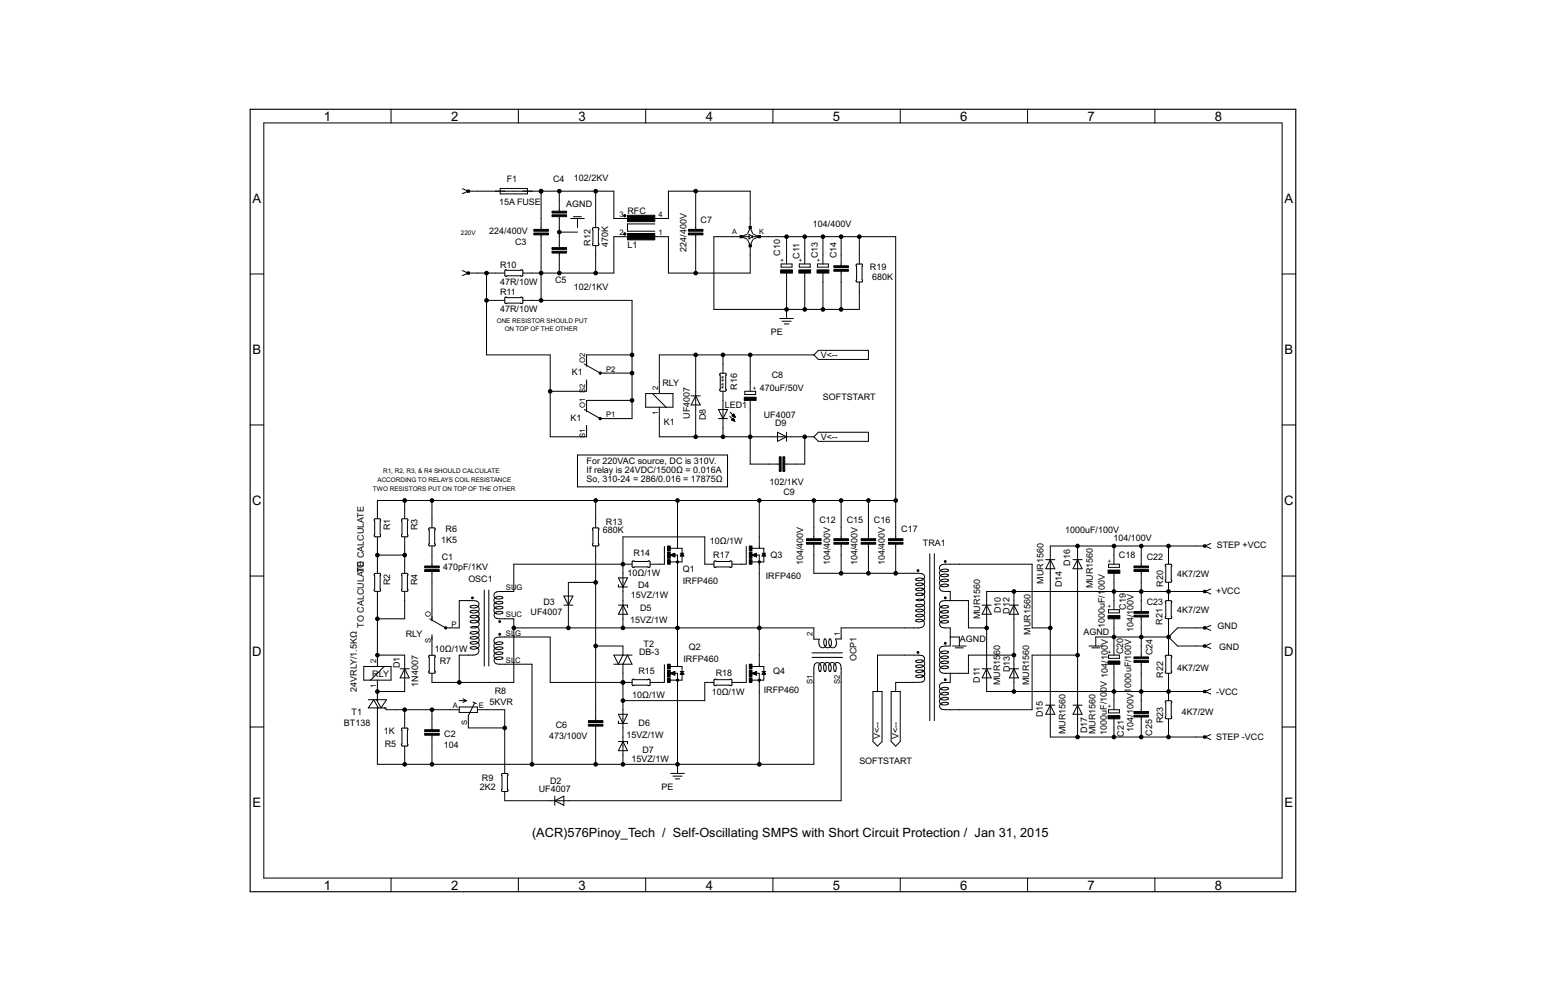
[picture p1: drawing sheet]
<svg xmlns="http://www.w3.org/2000/svg" width="432mm" height="279mm" viewBox="0 0 432 279" stroke-linecap="round" stroke-linejoin="round" font-family="sans-serif">
<g fill="none" stroke="#000" stroke-width=".28">
<path d="M73.7 34.3h284.4v210.8h-284.4zM109.2 30.5v3.8M144.8 30.5v3.8M180.3 30.5v3.8M215.9 30.5v3.8M251.4 30.5v3.8M287 30.5v3.8M322.6 30.5v3.8M129.2 52.7l1.7 .7M130.8 53.4h40.6v7.6h5.1M130.9 53.3l-1.7 .8M139.7 52.6h7.6v1.5h-7.6z"/>
<path d="M151.1 53.4v10.6M156.2 53.4v5.5M166.4 53.4v10.1M194.3 53.4v10.6M69.9 76.5h3.8M129.2 75.5l1.7 .8M130.8 76.2h10.2M130.9 76.2l-1.7 .7M135.9 76.2v22.9h17.8v22.8h10.1v-3.2M141.1 75.4h4.8l.1 .2v1.3l-.2 .2h-4.6l-.2-.2zM151.1 65.6v18.2M156.2 60.5v8.6"/>
<path d="M156.2 70.6v5.6M156.2 64.8h5.1M159.4 61h3.8M160.2 60.5h2.2M161.3 61v2.5M165.5 63.6l1.7 .1 .1 4.6-.2 .2-1.6-.1zM166.4 68.6v7.6M176.5 66.1h-5.1v10.1h-25.4M181.6 61h5.1v-7.6h22.8v10.1M181.6 66.1h5.1v10.1h22.8v-7.6M182.9 62.5h-7.6v2h7.6M194.3 65.6v10.6"/>
<path d="M206.9 66l1.7 .8M208.6 65.4l-1.7 .7M208.8 67l.8 1.7M209.2 66.1h-9.8v20.3h40.6v-7.6M209.2 65.4l1 .7-1 .6zM209.5 63.5l.7 1.7M209.6 63.5l-.8 1.7M210.2 66.1h1.6M210.2 65.7v.7M210.2 67l-.7 1.7M210.4 65.4l1.7 .7M212.1 66.1h38.1v84.3"/>
<path d="M212.1 66l-1.7 .8M218.2 73.7h3v.9h-3zM219.7 66.1v7.6M219.7 76.2v12.7M223.2 73.7h3.1v.9h-3.1zM224.8 66.1v7.6M224.8 76.2v10.2M228.3 73.7h3.1v.9h-3.1zM229.8 66.1v7.6M229.8 76.2v10.2M234.9 66.1v8.1M234.9 75.7v10.7"/>
<path d="M239.2 73.8l1.7 .1v4.6l-.2 .2-1.6-.1zM240 66.1v7.6M358.1 76.5h3.8M135.9 83.8h5.1M141.1 83h4.8l.1 .2v1.4l-.2 .1h-4.6l-.2-.2zM146 83.8h30.5v33h-8.9l-4.4-2.5M176.5 99.1h-12.7v3.1M194.3 99.1v22.8M201.9 99.1v5M209.5 99.1v10.1M217.8 88.9h3.8M218.4 89.7h2.6"/>
<path d="M219.1 90.4h1.2M227.3 99.1l1.3-1.3h13.9v2.5h-13.9zM227.3 99.1h-43.2v10.8M69.9 118.6h3.8M163.2 101.6l4.4 2.5h8.9M163.8 106v3.2h-10.1M176.5 111.8h-12.7v3.1M180.3 109.9h7.7v3.8h-7.7zM182.2 109.9l3.9 3.8M184.1 113.7v8.2h43.2M193 110.5h2.6M194.3 110.5l1.3 2.5h-2.6z"/>
<path d="M200.7 114.3h2.5l-1.3 2.5zM200.7 116.8h2.5M201.1 104.2h1.5l.2 .1v4.6l-.2 .3-1.6-.1zM201.9 109.2v12.7M203.8 116.2l1.4 1.4M204 115.1l1.4 1.4M204.3 117.2l.6-.5 .3 .9zM204.4 117.2h.7M204.4 117.1h.6M204.5 116.1l.5-.5 .4 .9zM204.5 116h.7M204.6 117h.4"/>
<path d="M204.6 115.9h.5M204.6 116.2h.6M204.7 117.4h.4M204.7 116.9h.2M204.7 115.8h.4M204.8 116.8h.1M204.9 115.7h.1M204.9 116.3h.4M204.9 117.5h.3M205.2 116.4h.1M205.2 117.6h.1M208 109.2h3.1v.9h-3.1z"/>
<path d="M209.5 111.8v17.7h8.2M358.1 118.6h3.8M113 139.7v5.1M120.6 139.7v7.6M161.3 127h41.9v8.9h-41.9zM166.4 139.7v7.6M189.2 139.7v13.3M212.1 139.7v13.3M217.1 120.6l2.6 1.3-2.6 1.3zM219.7 120.6v2.6M224.8 121.9v7.6h-5.6M227.3 121.9l1.3-1.3h13.9v2.6h-13.9z"/>
<path d="M227.3 139.7v10.7M234.9 139.7v10.7M242.5 139.7v10.7M250.2 139.7h-144.8v5.1M104.6 144.9l1.4-.1 .3 .2v4.6l-.1 .2h-1.4l-.3-.1zM105.4 154.9h7.6M105.4 149.9v10.1M112.2 144.9l1.5-.1 .2 .2v4.6l-.1 .2h-1.4l-.2-.1zM113 149.9v10.1M119.8 147.4l1.5-.1 .2 .2v4.6l-.1 .3h-1.4l-.2-.2zM120.6 152.4v5.6M120.6 159.5v13.9"/>
<path d="M165.5 147.4l1.5-.1 .2 .2 .1 4.6-.2 .3h-1.4l-.2-.2zM166.4 152.4v48.7M176.5 157.5h-33v7.6h-3.8a1.23 1.23 0 0 0-1.3 .2 1.23 1.23 0 0 0-.3 1.4 1.68 1.68 0 0 0 2.4 .1 1.64 1.64 0 0 0-2.6 .8 1.5 1.5 0 0 0 2.6 .5 1.64 1.64 0 0 0-2.6 .9 1.5 1.5 0 0 0 2.6 .5 1.64 1.64 0 0 0-2.6 .9 1.5 1.5 0 0 0 2.6 .5 1.55 1.55 0 0 0-2.5 .9l.4 .7 .7 .2h4.4v17.8h-22.9v-2.6M176.6 156.7l4.8-.1 .2 1.6-.3 .2-4.6-.1zM185.6 152.5v5h-4M187.2 154.9l1.3-.5v1zM187.2 153h3.3v1.4M187.3 155h1.2M187.3 154.9h1.2M187.6 155.1h.9M187.6 154.7h.9M187.9 155.2h.6"/>
<path d="M187.9 154.6h.6M188.2 155.4h.3M188.3 154.5h.2M188.3 154.9h.9v31.1M190 154.4h1M190 155.1h.9M190.1 155h.8M190.2 154.9h.6M190.3 154.7h.4M190.4 154.6h.2M190.4 154.5h.1M190.5 155.1v1.7h-3.3"/>
<path d="M190.5 154.4l.5 .8h-1zM199.4 157.5h-2.6v-7.6h-22.8v25.4M199.5 156.7l4.8-.1 .1 1.6-.2 .2-4.6-.1zM208.4 152.5v5h-3.9M210 154.9l1.3-.5v1zM210.1 153h3.2v1.4M210.2 155h1.1M210.2 154.9h1.1M210.5 155.1h.8M210.5 154.7h.8M210.8 155.2h.5M210.8 154.6h.5"/>
<path d="M211.1 155.4h.2M211.1 154.5h.2M211.2 154.9h.9v31.1M212.8 154.4h1M212.9 155.1h.9M213 155h.7M213 154.9h.7M213.1 154.7h.5M213.2 154.6h.3M213.3 154.5h.1M213.3 155.1v1.7h-3.3M213.3 154.4l.5 .8h-1z"/>
<path d="M227.3 151.9v8.1h29.3a1.11 1.11 0 0 1 1.3 .3 1.11 1.11 0 0 1 .1 1.3 1.63 1.63 0 0 1-2.2 .1 1.43 1.43 0 0 1 1.5-.4 1.43 1.43 0 0 1 .9 1.3 1.6 1.6 0 0 1-2.4 .5 1.43 1.43 0 0 1 1.5-.4 1.43 1.43 0 0 1 .9 1.3 1.6 1.6 0 0 1-2.4 .5 1.43 1.43 0 0 1 1.5-.4 1.43 1.43 0 0 1 .9 1.3 1.6 1.6 0 0 1-2.4 .5 1.43 1.43 0 0 1 1.5-.4 1.43 1.43 0 0 1 .9 1.3 1.73 1.73 0 0 1-2.3 .7M234.9 151.9v8.1M242.5 151.9v8.1M250.2 151.9v8.1M259.7 154.6v46.5M261 154.6v46.5M292.1 156.2h2.5M293.3 156.2l1.3 2.5h-2.5zM299.7 156.2h2.5M301 152.4v53.3M301 156.2l1.2 2.5h-2.5zM309.6 157.5h3.1v.9h-3.1z"/>
<path d="M311.1 152.4v5.1M318.7 152.4v5.6M318.7 159.5v11.2M325.5 157.6l.2-.1 1.5 .1 .1 4.7-.2 .2-1.6-.1zM326.4 152.4v5.1M336.4 152.3l1.8 .8M336.5 152.4h-43.2v53.3h43.2M338.2 151.7l-1.8 .8M69.9 160.8h3.8M104.6 160.1l1.7 .1v4.6l-.1 .2-1.7-.1zM105.4 165.1v20.9M112.2 160.1l1.7 .1v4.6l-.1 .2-1.6-.1z"/>
<path d="M113 165.1v7.6h-7.6M120 172.7l4.5 2.6h3.8v-7.7h3.9a1.11 1.11 0 0 1 1.3 .3 1.11 1.11 0 0 1 .1 1.4 1.63 1.63 0 0 1-2.3 0 1.43 1.43 0 0 1 1.6-.4 1.43 1.43 0 0 1 .9 1.3 1.6 1.6 0 0 1-2.5 .5 1.43 1.43 0 0 1 1.6-.4 1.43 1.43 0 0 1 .9 1.3 1.6 1.6 0 0 1-2.5 .5 1.43 1.43 0 0 1 1.6-.4 1.43 1.43 0 0 1 .9 1.3 1.6 1.6 0 0 1-2.5 .5 1.43 1.43 0 0 1 1.6-.4 1.43 1.43 0 0 1 .9 1.3 1.73 1.73 0 0 1-2.4 .7M120.6 177.2v5.7M131.4 175a1.52 1.52 0 0 1 2.4 .9l-.1 .5-.6 .4M133.1 176.8a1.34 1.34 0 0 1-1.8-.2 1.42 1.42 0 0 1 1.6-.4 1.42 1.42 0 0 1 .9 1.3 1.59 1.59 0 0 1-2.5 .5 1.42 1.42 0 0 1 1.6-.4 1.42 1.42 0 0 1 .9 1.3 1.59 1.59 0 0 1-2.5 .5 1.42 1.42 0 0 1 1.6-.4 1.42 1.42 0 0 1 .9 1.3 1.59 1.59 0 0 1-2.5 .5 1.32 1.32 0 0 1 1.9-.2 1.32 1.32 0 0 1 .2 1.9l-.9 .3-4.2 .1v7.6M135.3 164.7v21.2M136.5 164.7v21.2M143.5 175.3h83.8v3.1h1.6M157.5 168.9h2.5M157.5 166.4h2.5l-1.3 2.5zM166.4 162.6h-7.7v12.7M172.7 161.3h2.6l-1.3 2.5z"/>
<path d="M172.7 163.2v.6h2.6M172.7 168.9h2.6v.6M174 168.9l1.3 2.5h-2.6zM228.8 178.4a1.54 1.54 0 0 0 1.2 2.4 1.56 1.56 0 0 0 .4-2.5 1.6 1.6 0 0 0 .8 2.5 1.48 1.48 0 0 0 .6-2.5 1.6 1.6 0 0 0 .8 2.5 1.33 1.33 0 0 0 1-2l-.2-.4M255.9 167.4a1.52 1.52 0 0 1 2.4 .9l-.2 .4-.6 .5M257.5 169.2a1.34 1.34 0 0 1-1.7-.2 1.42 1.42 0 0 1 1.5-.4 1.42 1.42 0 0 1 .9 1.3 1.6 1.6 0 0 1-2.4 .5 1.42 1.42 0 0 1 1.5-.4 1.42 1.42 0 0 1 .9 1.3 1.6 1.6 0 0 1-2.4 .5 1.42 1.42 0 0 1 1.5-.4 1.42 1.42 0 0 1 .9 1.3 1.6 1.6 0 0 1-2.4 .5 1.33 1.33 0 0 1 1.8-.2 1.33 1.33 0 0 1 .2 1.9l-1.3 .4h-21.6v3.1h-1.5M265.4 167.6v-2.5h-1.4a1.1 1.1 0 0 1-1.3-.3 1.1 1.1 0 0 1 0-1.3 1.59 1.59 0 0 1 2.2-.1 1.42 1.42 0 0 1-1.6 .4 1.42 1.42 0 0 1-.9-1.3 1.59 1.59 0 0 1 2.5-.5 1.42 1.42 0 0 1-1.6 .4 1.42 1.42 0 0 1-.9-1.3 1.59 1.59 0 0 1 2.5-.5 1.42 1.42 0 0 1-1.6 .4 1.42 1.42 0 0 1-.9-1.3 1.59 1.59 0 0 1 2.5-.5 1.42 1.42 0 0 1-1.6 .4 1.42 1.42 0 0 1-.9-1.3l.5-.6 1.2-.2h24.2v17.8h5M265.4 177.8h2.5v2.5M274.3 168.9h2.5M275.6 175.3h-5.1v-7.7h-6.4a1.23 1.23 0 0 0-1.3 .3 1.23 1.23 0 0 0-.3 1.3 1.68 1.68 0 0 0 2.4 .1 1.64 1.64 0 0 0-2.5 .8 1.5 1.5 0 0 0 2.5 .6 1.64 1.64 0 0 0-2.5 .8 1.5 1.5 0 0 0 2.5 .6 1.64 1.64 0 0 0-2.5 .8 1.5 1.5 0 0 0 2.5 .6 1.55 1.55 0 0 0-2.5 .9l.3 .5 .4 .2 2.3 .2v5h-1.3a1.25 1.25 0 0 0-1.7 1.4 1.58 1.58 0 0 0 2.5 .3 1.62 1.62 0 0 0-2.5 .8 1.5 1.5 0 0 0 2.5 .6 1.62 1.62 0 0 0-2.5 .8 1.5 1.5 0 0 0 2.5 .6 1.62 1.62 0 0 0-2.5 .8 1.5 1.5 0 0 0 2.5 .6 1.53 1.53 0 0 0-2.5 .9l.5 .6 .7 .2h6.9v-5h12.7M275.6 168.9l1.2 2.5h-2.5zM281.9 168.9h2.6"/>
<path d="M283.2 168.9l1.3 2.5h-2.6zM283.2 165.1v27.9M309.6 170.2h3.1v.9h-3.1zM311.1 160v10.2M311.1 172.7v10.2M318.7 172.2v11.2M325.5 167.7l1.7 .1 .1 4.6-.2 .3-1.6-.2zM326.4 162.6v5M326.4 172.7v10.2M326.4 177.8h-20.4v2.5M326.4 177.8l2.5 2.5h7.6M336.4 165l1.8 .8"/>
<path d="M336.4 175.2l1.8 .8M336.5 175.3h-7.6l-2.5 2.5M336.5 165.1h-60.9v27.9h60.9M338.2 164.4l-1.8 .8M338.2 174.6l-1.8 .7M338.2 179.6l-1.8 .8M358.1 160.8h3.8M101.6 186h7.6v3.8h-7.6zM102.9 195.3h5l-1.5 2.3-1.2-2.3M105.4 197.6v15.7h121.9v-26.8a1.1 1.1 0 0 1 .3-1.2 1.1 1.1 0 0 1 1.3-.1 1.59 1.59 0 0 1 .1 2.2 1.42 1.42 0 0 1-.4-1.5 1.42 1.42 0 0 1 1.3-.9 1.59 1.59 0 0 1 .5 2.4 1.42 1.42 0 0 1-.4-1.5 1.42 1.42 0 0 1 1.3-.9 1.59 1.59 0 0 1 .5 2.4 1.42 1.42 0 0 1-.4-1.5 1.42 1.42 0 0 1 1.3-.9 1.59 1.59 0 0 1 .5 2.4 1.42 1.42 0 0 1-.4-1.5 1.42 1.42 0 0 1 1.3-.9l.6 .4 .2 1.3v36.8h-93.9v-2.5M105.4 182.9h7.6v10.1h-7.6M105.4 189.8v5.8"/>
<path d="M105.7 197.6l-1.3-2.3-1.5 2.3h5M107.3 186l-3.8 3.8M107.3 197.6l.6 .5h20.4M111.8 186.7h2.5M113 198.1v5.1M113 186.7l1.3 2.5h-2.5zM119.8 183h1.7v4.7l-.1 .2-1.6-.1zM120.6 198.1v5.6M128.3 197.3h5v1.6h-5zM128.3 195.6h2M129.3 195.1l1 .5M130.3 195.6l-1 .5"/>
<path d="M132.1 195.9l1 .5M132.6 196.2l-1.8 3.5v3.5h10.2M133.3 198.1h7.7v17.8M166.4 180.3h7.6v2.6l-1.3 2.5-1.3-2.5h5.1M171.4 185.4h5.1l-1.2-2.5-1.3 2.5v27.9M172.7 199.4h2.6l-1.3 2.5zM176.5 190.5h-22.8v-12.7h-14a1.22 1.22 0 0 0-1.3 .2 1.22 1.22 0 0 0-.3 1.4 1.68 1.68 0 0 0 2.4 .1 1.62 1.62 0 0 0-2.6 .8 1.5 1.5 0 0 0 2.6 .5 1.62 1.62 0 0 0-2.6 .9 1.5 1.5 0 0 0 2.6 .5 1.62 1.62 0 0 0-2.6 .8 1.5 1.5 0 0 0 2.6 .6 1.53 1.53 0 0 0-2.5 .9l.4 .7 .7 .2h9.5v27.9M176.6 189.7l4.8-.1 .2 1.6-.3 .2-4.6-.1zM185.6 185.5v5h-4M187.2 187.9l1.3-.5v1zM187.2 186h3.3v1.4M187.3 187.9h1.2"/>
<path d="M187.4 188h1.1M187.6 187.8h.9M187.7 188.2h.8M187.9 187.7h.6M188 188.3h.5M188.2 187.6h.3M188.3 187.9h.9v28M188.3 188.4h.2M188.5 187.4h.1M190 187.4h1M190.1 188h.8M190.2 187.9h.6"/>
<path d="M190.2 187.8h.5M190.3 187.7h.3M190.4 187.6h.2M190.5 188.1v1.7h-3.3M190.5 187.4l.5 .8h-1zM199.4 190.5h-2.6v5.1h-22.8M199.5 189.7l4.8-.1 .1 1.6-.2 .2-4.6-.1zM208.4 185.5v5h-3.9M210 187.9l1.3-.5v1zM210.1 186h3.2v1.4M210.1 187.9h1.2M210.3 188h1"/>
<path d="M210.4 187.8h.9M210.6 188.2h.7M210.7 187.7h.6M210.9 188.3h.4M211 187.6h.3M211.2 187.9h.9v25.4M211.2 188.4h.1M211.3 187.4h.1M212.8 187.4h1M212.9 188h.8M213 187.9h.7M213.1 187.8h.5"/>
<path d="M213.2 187.7h.3M213.3 187.6h.1M213.3 188.1v1.7h-3.3M213.3 187.4l.5 .8h-1zM226.8 182.2h8.5M226.8 183.5h8.5M243.8 193h2.6v14l-1.3 1.3-1.3-1.3zM245.1 193v-10.1h11.5a1.11 1.11 0 0 1 1.3 .3 1.11 1.11 0 0 1 .1 1.3 1.61 1.61 0 0 1-2.2 0 1.42 1.42 0 0 1 1.5-.3 1.42 1.42 0 0 1 .9 1.3 1.6 1.6 0 0 1-2.4 .4 1.42 1.42 0 0 1 1.5-.3 1.42 1.42 0 0 1 .9 1.3 1.6 1.6 0 0 1-2.4 .4 1.42 1.42 0 0 1 1.5-.4 1.42 1.42 0 0 1 .9 1.4 1.6 1.6 0 0 1-2.4 .4 1.42 1.42 0 0 1 1.5-.4 1.42 1.42 0 0 1 .9 1.4l-.4 .6-.8 .1-6.8 .1v2.5M248.9 193h2.5v14l-1.2 1.3-1.3-1.3zM266 180.3h3.9M266.8 180.8h2.2M274.3 186.7h2.5"/>
<path d="M275.6 186.7l1.2 2.5h-2.5zM281.9 186.7h2.6M283.2 186.7l1.3 2.5h-2.6zM292.1 196.8h2.5M293.3 196.8l1.3 2.6h-2.5zM299.7 196.8h2.5M301 182.9h-12.7v15.2h-24.3a1.1 1.1 0 0 1-1.3-.3 1.1 1.1 0 0 1 0-1.3 1.61 1.61 0 0 1 2.2-.1 1.43 1.43 0 0 1-1.6 .4 1.43 1.43 0 0 1-.9-1.3 1.6 1.6 0 0 1 2.5-.4 1.43 1.43 0 0 1-1.6 .3 1.43 1.43 0 0 1-.9-1.3 1.6 1.6 0 0 1 2.5-.4 1.43 1.43 0 0 1-1.6 .3 1.43 1.43 0 0 1-.9-1.3 1.6 1.6 0 0 1 2.5-.4 1.43 1.43 0 0 1-1.6 .3 1.43 1.43 0 0 1-.9-1.3l.7-.7 2.3-.1v-2.6M301 196.8l1.2 2.6h-2.5zM304.1 180.3h3.9M304.9 180.8h2.2M309.6 182.9h3.1v.8h-3.1zM309.6 198.1h3.1v.9h-3.1z"/>
<path d="M311.1 185.4v12.7M318.7 184.9v13.7M325.5 183h1.7l.1 4.7-.2 .2-1.6-.1zM325.5 195.7h1.7l.1 4.7-.2 .2-1.6-.1zM326.4 187.9v7.7M336.4 180.3l1.8 .7M336.4 193l1.8 .7M338.2 192.3l-1.8 .8M69.9 202.9h3.8M112.2 203.3l1.6-.1 .1 .2v4.6l-.1 .2-1.6-.1zM113 208.3v5M120.6 205.2v8.1"/>
<path d="M140.2 216l1.4-.1 .2 .2 .1 4.6-.2 .2h-1.4l-.2-.1zM166.4 202.7v10.6M172.7 201.3v.6h2.6M172.7 207h2.6v.6M174 207l1.3 2.5h-2.6zM187.3 215.9h3.8M188 216.6h2.5M188.6 217.4h1.3M311.1 200.6v5.1M318.7 200.1v5.6M326.4 200.6v5.1M336.4 205.7l1.8 .7"/>
<path d="M338.2 205l-1.8 .8M358.1 202.9h3.8M154.9 223.5l2.6-1.3v2.6zM154.9 222.2v2.6M109.2 245.1v3.8M144.8 245.1v3.8M180.3 245.1v3.8M215.9 245.1v3.8M251.4 245.1v3.8M287 245.1v3.8M322.6 245.1v3.8"/>
</g>
<g fill="#000" stroke="#000" stroke-width=".28">
<circle cx="151.1" cy="53.4" r=".51"/>
<circle cx="156.2" cy="53.4" r=".51"/>
<circle cx="166.4" cy="53.4" r=".51"/>
<circle cx="194.3" cy="53.4" r=".51"/>
<circle cx="135.9" cy="76.2" r=".51"/>
<circle cx="151.1" cy="76.2" r=".51"/>
<circle cx="156.2" cy="64.8" r=".51"/>
<circle cx="156.2" cy="76.2" r=".51"/>
<circle cx="166.4" cy="76.2" r=".51"/>
<circle cx="174.5" cy="65.3" r=".33"/>
<circle cx="174.5" cy="60.2" r=".33"/>
<circle cx="194.3" cy="76.2" r=".51"/>
<circle cx="219.7" cy="66.1" r=".51"/>
<circle cx="224.8" cy="66.1" r=".51"/>
<circle cx="229.8" cy="66.1" r=".51"/>
<circle cx="234.9" cy="66.1" r=".51"/>
<circle cx="240" cy="66.1" r=".51"/>
<circle cx="135.9" cy="83.8" r=".51"/>
<circle cx="151.1" cy="83.8" r=".51"/>
<circle cx="176.5" cy="99.1" r=".51"/>
<circle cx="194.3" cy="99.1" r=".51"/>
<circle cx="201.9" cy="99.1" r=".51"/>
<circle cx="209.5" cy="99.1" r=".51"/>
<circle cx="219.7" cy="86.4" r=".51"/>
<circle cx="224.8" cy="86.4" r=".51"/>
<circle cx="229.8" cy="86.4" r=".51"/>
<circle cx="234.9" cy="86.4" r=".51"/>
<circle cx="153.7" cy="109.2" r=".51"/>
<circle cx="167.6" cy="116.9" r=".33"/>
<circle cx="167.6" cy="104.2" r=".33"/>
<circle cx="176.5" cy="111.8" r=".51"/>
<circle cx="176.5" cy="104.1" r=".51"/>
<circle cx="113" cy="139.7" r=".51"/>
<circle cx="120.6" cy="139.7" r=".51"/>
<circle cx="166.4" cy="139.7" r=".51"/>
<circle cx="189.2" cy="139.7" r=".51"/>
<circle cx="194.3" cy="121.9" r=".51"/>
<circle cx="201.9" cy="121.9" r=".51"/>
<circle cx="209.5" cy="121.9" r=".51"/>
<circle cx="212.1" cy="139.7" r=".51"/>
<circle cx="224.8" cy="121.9" r=".51"/>
<circle cx="227.3" cy="139.7" r=".51"/>
<circle cx="234.9" cy="139.7" r=".51"/>
<circle cx="242.5" cy="139.7" r=".51"/>
<circle cx="250.2" cy="139.7" r=".51"/>
<circle cx="105.4" cy="154.9" r=".51"/>
<circle cx="113" cy="154.9" r=".51"/>
<circle cx="174" cy="157.5" r=".51"/>
<circle cx="189.2" cy="156.8" r=".33"/>
<circle cx="212.1" cy="156.8" r=".33"/>
<circle cx="256.4" cy="159.3" r=".25"/>
<circle cx="264" cy="156.7" r=".25"/>
<circle cx="301" cy="152.4" r=".51"/>
<circle cx="311.1" cy="152.4" r=".51"/>
<circle cx="318.7" cy="152.4" r=".51"/>
<circle cx="326.4" cy="152.4" r=".51"/>
<circle cx="105.4" cy="172.7" r=".51"/>
<circle cx="124.5" cy="175.2" r=".33"/>
<circle cx="132" cy="166.9" r=".25"/>
<circle cx="139.6" cy="173.5" r=".25"/>
<circle cx="139.6" cy="177" r=".25"/>
<circle cx="143.5" cy="175.3" r=".51"/>
<circle cx="158.7" cy="175.3" r=".51"/>
<circle cx="166.4" cy="162.6" r=".51"/>
<circle cx="174" cy="175.3" r=".51"/>
<circle cx="189.2" cy="175.3" r=".51"/>
<circle cx="212.1" cy="175.3" r=".51"/>
<circle cx="234.9" cy="160" r=".51"/>
<circle cx="242.5" cy="160" r=".51"/>
<circle cx="250.2" cy="160" r=".51"/>
<circle cx="264" cy="166.9" r=".25"/>
<circle cx="264" cy="179.6" r=".25"/>
<circle cx="275.6" cy="175.3" r=".51"/>
<circle cx="283.2" cy="165.1" r=".51"/>
<circle cx="293.3" cy="175.3" r=".51"/>
<circle cx="311.1" cy="165.1" r=".51"/>
<circle cx="311.1" cy="177.8" r=".51"/>
<circle cx="318.7" cy="165.1" r=".51"/>
<circle cx="318.7" cy="177.8" r=".51"/>
<circle cx="326.4" cy="177.8" r=".51"/>
<circle cx="326.4" cy="165.1" r=".51"/>
<circle cx="105.4" cy="193" r=".51"/>
<circle cx="105.4" cy="182.9" r=".51"/>
<circle cx="113" cy="198.1" r=".51"/>
<circle cx="120.6" cy="198.1" r=".51"/>
<circle cx="128.3" cy="190.5" r=".51"/>
<circle cx="166.4" cy="180.3" r=".51"/>
<circle cx="174" cy="195.6" r=".51"/>
<circle cx="174" cy="190.5" r=".51"/>
<circle cx="189.2" cy="189.9" r=".33"/>
<circle cx="212.1" cy="189.8" r=".32"/>
<circle cx="256.4" cy="182.1" r=".25"/>
<circle cx="264" cy="189.7" r=".25"/>
<circle cx="283.2" cy="182.9" r=".51"/>
<circle cx="283.2" cy="193" r=".51"/>
<circle cx="301" cy="182.9" r=".51"/>
<circle cx="311.1" cy="193" r=".51"/>
<circle cx="318.7" cy="193" r=".51"/>
<circle cx="326.4" cy="193" r=".51"/>
<circle cx="113" cy="213.3" r=".51"/>
<circle cx="120.6" cy="213.3" r=".51"/>
<circle cx="141" cy="203.2" r=".51"/>
<circle cx="148.6" cy="213.3" r=".51"/>
<circle cx="166.4" cy="213.3" r=".51"/>
<circle cx="174" cy="213.3" r=".51"/>
<circle cx="189.2" cy="213.3" r=".51"/>
<circle cx="212.1" cy="213.3" r=".51"/>
<circle cx="301" cy="205.7" r=".51"/>
<circle cx="311.1" cy="205.7" r=".51"/>
<circle cx="318.7" cy="205.7" r=".51"/>
<circle cx="326.4" cy="205.7" r=".51"/>
</g>
<g fill="#000" stroke="#000" stroke-width=".28">
<path d="M130.5 53h.6v.7h-.6zM154.2 60h4v.5h-4zM154.2 58.9h4v.6h-4zM130.5 75.9h.6v.6h-.6zM149.1 64h4.1v.5h-4.1zM149.1 65h4.1v.6h-4.1zM154.2 69.1h4v.5h-4zM154.2 70.1h4v.5h-4zM175.3 65.2h7.6v1.8h-7.6zM175.3 60.1h7.6v1.8h-7.6zM192.3 65h4v.6h-4zM192.3 64h4v.5h-4z"/>
<path d="M206.7 65.7h.6v.7h-.6zM209.2 68.3h.6v.6h-.6zM209.2 63.2h.6v.6h-.6zM211.8 65.7h.6v.7h-.6zM218 75.3h3.3v.9h-3.3zM223.1 75.3h3.3v.9h-3.3zM228.2 75.3h3.3v.9h-3.3zM232.9 75.2h4.1v.5h-4.1zM232.9 74.2h4.1v.5h-4.1zM207.9 110.9h3.3v.9h-3.3zM217.7 127.5h.5v4.1h-.5zM218.7 127.5h.5v4.1h-.5z"/>
<path d="M118.6 158h4.1v.5h-4.1zM118.6 159h4.1v.5h-4.1zM186.4 156.2h.8v1.3h-.8zM186.4 152.4h.8v1.3h-.8zM186.4 154.1h.8v1.7h-.8zM209.3 156.2h.7v1.3h-.7zM209.3 152.4h.7v1.3h-.7zM209.3 154.1h.7v1.7h-.7zM225.3 151.4h4v.5h-4zM225.3 150.4h4v.5h-4zM232.9 151.4h4.1v.5h-4.1zM232.9 150.4h4.1v.5h-4.1z"/>
<path d="M240.5 151.4h4.1v.5h-4.1zM240.5 150.4h4.1v.5h-4.1zM248.1 151.4h4.1v.5h-4.1zM248.1 150.4h4.1v.5h-4.1zM309.5 159.1h3.3v.9h-3.3zM316.7 159h4.1v.5h-4.1zM316.7 158h4.1v.5h-4.1zM336.2 152.1h.6v.6h-.6zM309.5 171.8h3.3v.9h-3.3zM316.7 171.7h4.1v.5h-4.1zM316.7 170.7h4.1v.5h-4.1zM336.2 164.8h.6v.6h-.6z"/>
<path d="M336.2 174.9h.6v.7h-.6zM186.4 189.2h.8v1.3h-.8zM186.4 185.4h.8v1.3h-.8zM186.4 187h.8v1.8h-.8zM209.3 189.2h.7v1.3h-.7zM209.3 185.4h.7v1.3h-.7zM209.3 187h.7v1.8h-.7zM309.5 184.5h3.3v.9h-3.3zM309.5 199.7h3.3v.9h-3.3zM316.7 184.4h4.1v.5h-4.1zM316.7 183.4h4.1v.5h-4.1zM316.7 199.6h4.1v.5h-4.1z"/>
<path d="M316.7 198.6h4.1v.5h-4.1zM336.2 180h.6v.6h-.6zM336.2 192.7h.6v.6h-.6zM118.6 204.7h4.1v.5h-4.1zM118.6 203.7h4.1v.5h-4.1zM164.3 202.2h4.1v.5h-4.1zM164.3 201.1h4.1v.6h-4.1zM336.2 205.4h.6v.6h-.6z"/>
</g>
<path d="M69.9 30.5h292v218.4h-292z" fill="none" stroke="#000" stroke-width=".32"/>
<g font-size="4.1">
<text x="90.4" y="33.7">1</text>
<text x="126" y="33.7">2</text>
<text x="161.5" y="33.7">3</text>
<text x="197.1" y="33.7">4</text>
<text x="232.6" y="33.7">5</text>
<text x="268.2" y="33.7">6</text>
<text x="303.8" y="33.7">7</text>
<text x="339.3" y="33.7">8</text>
<text x="70.5" y="56.7">A</text>
<text x="358.8" y="56.7">A</text>
<text x="70.5" y="98.8">B</text>
<text x="358.8" y="98.8">B</text>
<text x="70.4" y="141">C</text>
<text x="358.7" y="141">C</text>
<text x="70.4" y="183.1">D</text>
<text x="358.7" y="183.1">D</text>
<text x="70.5" y="225.3">E</text>
<text x="358.8" y="225.3">E</text>
<text x="90.4" y="248.3">1</text>
<text x="126" y="248.3">2</text>
<text x="161.5" y="248.3">3</text>
<text x="197.1" y="248.3">4</text>
<text x="232.6" y="248.3">5</text>
<text x="268.2" y="248.3">6</text>
<text x="303.8" y="248.3">7</text>
<text x="339.3" y="248.3">8</text>
</g>
<text font-size="4" x="148.6" y="233.7">(ACR)576Pinoy_Tech / Self-Oscillating SMPS with Short Circuit Protection / Jan 31, 2015</text>
<g font-size="2.8">
<text x="141.6" y="50.8">F1</text>
<text x="154.5" y="50.9">C4</text>
<text x="160.3" y="50.4">102/2KV</text>
<text x="139.4" y="57.3">15A FUSE</text>
<text x="158.2" y="57.7">AGND</text>
<text x="175.3" y="59.7">RFC</text>
<text x="136.6" y="65.3">224/400V</text>
<text x="195.7" y="62.3">C7</text>
<text x="227.1" y="63.2">104/400V</text>
<text x="143.8" y="68.5">C3</text>
<text x="164.9" y="68.6" transform="rotate(-90 164.9 68.6)">R12</text>
<text x="169.8" y="69" transform="rotate(-90 169.8 69)">470K</text>
<text x="175.3" y="69.4">L1</text>
<text x="191.7" y="70.3" transform="rotate(-90 191.7 70.3)">224/400V</text>
<text x="217.9" y="71.4" transform="rotate(-90 217.9 71.4)">C10</text>
<text x="139.7" y="74.7">R10</text>
<text x="223.3" y="72.3" transform="rotate(-90 223.3 72.3)">C11</text>
<text x="228.4" y="72.1" transform="rotate(-90 228.4 72.1)">C13</text>
<text x="233.6" y="72.1" transform="rotate(-90 233.6 72.1)">C14</text>
<text x="243" y="75.3">R19</text>
<text x="139.7" y="79.5">47R/10W</text>
<text x="139.7" y="82.3">R11</text>
<text x="155" y="79">C5</text>
<text x="160.3" y="80.9">102/1KV</text>
<text x="243.6" y="78.1">680K</text>
<text x="139.7" y="87.1">47R/10W</text>
<text x="215.3" y="93.6">PE</text>
<text x="229.2" y="99.8">V&lt;--</text>
<text x="159.7" y="104.8">K1</text>
<text x="185" y="107.8">RLY</text>
<text x="215.5" y="105.4">C8</text>
<text x="202.4" y="114">LED1</text>
<text x="203.3" y="108.6" transform="rotate(-90 203.3 108.6)">****</text>
<text x="205.9" y="108.8" transform="rotate(-90 205.9 108.8)">R16</text>
<text x="212.2" y="109">470uF/50V</text>
<text x="229.9" y="111.8">SOFTSTART</text>
<text x="159.3" y="117.6">K1</text>
<text x="185.4" y="118.6">K1</text>
<text x="192.6" y="116.9" transform="rotate(-90 192.6 116.9)">UF4007</text>
<text x="197.1" y="117.3" transform="rotate(-90 197.1 117.3)">D8</text>
<text x="213.3" y="116.7">UF4007</text>
<text x="216.5" y="118.9">D9</text>
<text x="229.2" y="122.7">V&lt;--</text>
<text x="163.8" y="129.5">For 220VAC source, DC is 310V.</text>
<text x="163.8" y="132.1">If relay is 24VDC/1500Ω = 0.016A</text>
<text x="163.8" y="134.6">So, 310-24 = 286/0.016 = 17875Ω</text>
<text x="214.9" y="135.5">102/1KV</text>
<text x="218.8" y="138">C9</text>
<text x="109" y="148.1" transform="rotate(-90 109 148.1)">R1</text>
<text x="116.6" y="148.1" transform="rotate(-90 116.6 148.1)">R3</text>
<text x="124.5" y="148.4">R6</text>
<text x="168.4" y="148.8">680K</text>
<text x="169.3" y="146.5">R13</text>
<text x="228.9" y="146">C12</text>
<text x="236.5" y="146">C15</text>
<text x="244.1" y="146">C16</text>
<text x="251.7" y="148.6">C17</text>
<text x="297.5" y="148.8">1000uF/100V</text>
<text x="123.3" y="151.6">1K5</text>
<text x="177" y="155.1">R14</text>
<text x="198.3" y="151.9">10Ω/1W</text>
<text x="199.2" y="155.8">R17</text>
<text x="215.2" y="155.6">Q3</text>
<text x="257.8" y="152.4">TRA1</text>
<text x="311" y="151.1">104/100V</text>
<text x="312.5" y="155.8">C18</text>
<text x="339.8" y="153">STEP +VCC</text>
<text x="101.6" y="158.1" transform="rotate(-90 101.6 158.1)">E CALCULATE</text>
<text x="123.4" y="156.3">C1</text>
<text x="123.8" y="159.1">470pF/1KV</text>
<text x="175.3" y="160.8">10Ω/1W</text>
<text x="190.7" y="159.6">Q1</text>
<text x="213.9" y="161.7">IRFP460</text>
<text x="224.3" y="157.8" transform="rotate(-90 224.3 157.8)">104/400V</text>
<text x="231.9" y="157.8" transform="rotate(-90 231.9 157.8)">104/400V</text>
<text x="239.5" y="157.8" transform="rotate(-90 239.5 157.8)">104/400V</text>
<text x="247.1" y="157.8" transform="rotate(-90 247.1 157.8)">104/400V</text>
<text x="298.9" y="157.9" transform="rotate(-90 298.9 157.9)">D16</text>
<text x="320.3" y="156.2">C22</text>
<text x="328.8" y="161">4K7/2W</text>
<text x="109" y="163.3" transform="rotate(-90 109 163.3)">R2</text>
<text x="116.6" y="163.3" transform="rotate(-90 116.6 163.3)">R4</text>
<text x="130.8" y="162.6">OSC1</text>
<text x="176.2" y="166.8">15VZ/1W</text>
<text x="178.2" y="164.1">D4</text>
<text x="190.7" y="163">IRFP460</text>
<text x="291.5" y="162.9" transform="rotate(-90 291.5 162.9)">MUR1560</text>
<text x="296.5" y="163.8" transform="rotate(-90 296.5 163.8)">D14</text>
<text x="305.2" y="164.2" transform="rotate(-90 305.2 164.2)">MUR1560</text>
<text x="308.6" y="164.8" transform="rotate(-90 308.6 164.8)">00V</text>
<text x="324.9" y="163.8" transform="rotate(-90 324.9 163.8)">R20</text>
<text x="339.7" y="165.8">+VCC</text>
<text x="148.2" y="171.7">UF4007</text>
<text x="151.8" y="168.9">D3</text>
<text x="176" y="173.8">15VZ/1W</text>
<text x="178.8" y="170.6">D5</text>
<text x="273.8" y="172.8" transform="rotate(-90 273.8 172.8)">MUR1560</text>
<text x="279.6" y="171.2" transform="rotate(-90 279.6 171.2)">D10</text>
<text x="281.9" y="171.4" transform="rotate(-90 281.9 171.4)">D12</text>
<text x="314.4" y="170.2" transform="rotate(-90 314.4 170.2)">C19</text>
<text x="320.3" y="168.9">C23</text>
<text x="328.8" y="171.2">4K7/2W</text>
<text x="101.6" y="175.2" transform="rotate(-90 101.6 175.2)">TO CALCULATO</text>
<text x="113.3" y="177.7">RLY</text>
<text x="268.1" y="179.3">AGND</text>
<text x="287.8" y="177.1" transform="rotate(-90 287.8 177.1)">MUR1560</text>
<text x="302.6" y="177.2">AGND</text>
<text x="308.6" y="175.4" transform="rotate(-90 308.6 175.4)">1000uF/1</text>
<text x="316.6" y="176.5" transform="rotate(-90 316.6 176.5)">104/100V</text>
<text x="324.7" y="174.4" transform="rotate(-90 324.7 174.4)">R21</text>
<text x="340.1" y="175.7">GND</text>
<text x="121.5" y="182">10Ω/1W</text>
<text x="122.8" y="185.3">R7</text>
<text x="178.5" y="182.9">DB-3</text>
<text x="179.8" y="180.5">T2</text>
<text x="190.9" y="184.8">IRFP460</text>
<text x="192.4" y="181.5">Q2</text>
<text x="239.3" y="184.6" transform="rotate(-90 239.3 184.6)">OCP1</text>
<text x="279.4" y="182.8" transform="rotate(-90 279.4 182.8)">60</text>
<text x="313.7" y="182.6" transform="rotate(-90 313.7 182.6)">C20</text>
<text x="321.9" y="182.9" transform="rotate(-90 321.9 182.9)">C24</text>
<text x="340.5" y="181.4">GND</text>
<text x="104" y="189.1">RLY</text>
<text x="111.7" y="186.5" transform="rotate(-90 111.7 186.5)">D1</text>
<text x="116.8" y="191.7" transform="rotate(-90 116.8 191.7)">1N4007</text>
<text x="178.3" y="188.2">R15</text>
<text x="199.9" y="188.7">R18</text>
<text x="216" y="188.2">Q4</text>
<text x="273.7" y="190.6" transform="rotate(-90 273.7 190.6)">D11</text>
<text x="279.4" y="191.3" transform="rotate(-90 279.4 191.3)">MUR15</text>
<text x="282" y="187.6" transform="rotate(-90 282 187.6)">D13</text>
<text x="287.4" y="191.3" transform="rotate(-90 287.4 191.3)">MUR1560</text>
<text x="324.9" y="189.2" transform="rotate(-90 324.9 189.2)">R22</text>
<text x="328.8" y="187.2">4K7/2W</text>
<text x="99.7" y="193.1" transform="rotate(-90 99.7 193.1)">24VRLY/1.5KΩ</text>
<text x="136.7" y="196.7">5KVR</text>
<text x="138.2" y="193.8">R8</text>
<text x="176.6" y="194.7">10Ω/1W</text>
<text x="198.8" y="194">10Ω/1W</text>
<text x="213.3" y="193.5">IRFP460</text>
<text x="339.7" y="193.9">-VCC</text>
<text x="96" y="202.7">BT138</text>
<text x="98.2" y="199.6">T1</text>
<text x="155.2" y="203.2">C6</text>
<text x="178.4" y="202.7">D6</text>
<text x="291.3" y="200.3" transform="rotate(-90 291.3 200.3)">D15</text>
<text x="324.9" y="201.9" transform="rotate(-90 324.9 201.9)">R23</text>
<text x="330.1" y="199.5">4K7/2W</text>
<text x="107.2" y="205">1K</text>
<text x="107.5" y="208.6">R5</text>
<text x="124" y="208.8">104</text>
<text x="124.1" y="205.6">C2</text>
<text x="153.4" y="206.3">473/100V</text>
<text x="174.9" y="205.9">15VZ/1W</text>
<text x="245.9" y="206.4" transform="rotate(-90 245.9 206.4)">V&lt;--</text>
<text x="250.9" y="206.4" transform="rotate(-90 250.9 206.4)">V&lt;--</text>
<text x="297.6" y="204.9" transform="rotate(-90 297.6 204.9)">MUR1560</text>
<text x="303.6" y="204.6" transform="rotate(-90 303.6 204.6)">D17</text>
<text x="306" y="204.9" transform="rotate(-90 306 204.9)">MUR1560</text>
<text x="309.2" y="205.1" transform="rotate(-90 309.2 205.1)">1000uF/100V 104/100V</text>
<text x="313.9" y="205.6" transform="rotate(-90 313.9 205.6)">C21</text>
<text x="316.6" y="204.3" transform="rotate(-90 316.6 204.3)">104/100V1000uF/100V</text>
<text x="321.8" y="205.4" transform="rotate(-90 321.8 205.4)">C25</text>
<text x="339.7" y="206.6">STEP -VCC</text>
<text x="176.4" y="212.6">15VZ/1W</text>
<text x="179.5" y="210.2">D7</text>
<text x="240" y="213.3">SOFTSTART</text>
<text x="134" y="220.5">2K2</text>
<text x="134.6" y="217.9">R9</text>
<text x="150.5" y="221.2">UF4007</text>
<text x="153.7" y="218.7">D2</text>
<text x="184.8" y="220.6">PE</text>
</g>
<g font-size="2.4">
<text x="173" y="65.7">2</text>
<text x="173" y="60.6">3</text>
<text x="183.9" y="65.7">1</text>
<text x="183.9" y="60.6">4</text>
<text x="163.5" y="101.3" transform="rotate(-90 163.5 101.3)">O2</text>
<text x="169.3" y="103.8">P2</text>
<text x="163.5" y="113.9" transform="rotate(-90 163.5 113.9)">O1 S2</text>
<text x="183.8" y="108.9" transform="rotate(-90 183.8 108.9)">2</text>
<text x="169.3" y="116.5">P1</text>
<text x="183.8" y="115.8" transform="rotate(-90 183.8 115.8)">1</text>
<text x="163.5" y="122.3" transform="rotate(-90 163.5 122.3)">S1</text>
<text x="141.3" y="164.7">SUG</text>
<text x="120.3" y="172.4" transform="rotate(-90 120.3 172.4)">O</text>
<text x="141.3" y="172.4">SUC</text>
<text x="120.3" y="179.6" transform="rotate(-90 120.3 179.6)">S</text>
<text x="126.1" y="174.9">P</text>
<text x="141.3" y="177.4">SL</text>
<text x="143.9" y="177.4">G</text>
<text x="227" y="177.4" transform="rotate(-90 227 177.4)">2</text>
<text x="234.6" y="177.4" transform="rotate(-90 234.6 177.4)">1</text>
<text x="105.1" y="185.1" transform="rotate(-90 105.1 185.1)">2</text>
<text x="141.3" y="185.1">SL</text>
<text x="143.9" y="185.1">C</text>
<text x="227" y="190.9" transform="rotate(-90 227 190.9)">S1</text>
<text x="234.6" y="190.9" transform="rotate(-90 234.6 190.9)">S2</text>
<text x="105.1" y="192" transform="rotate(-90 105.1 192)">1</text>
<text x="126.5" y="197.7">A</text>
<text x="133.7" y="197.7">E</text>
<text x="130.5" y="202.4" transform="rotate(-90 130.5 202.4)">S</text>
</g>
<g font-size="2.2">
<text x="204.5" y="65.4">A</text>
<text x="212.1" y="65.4">K</text>
</g>
<g font-size="2">
<text x="128.7" y="65.7">220V</text>
<text x="219.1" y="73.3" transform="rotate(-90 219.1 73.3)">+</text>
<text x="224.2" y="73.3" transform="rotate(-90 224.2 73.3)">+</text>
<text x="229.3" y="73.3" transform="rotate(-90 229.3 73.3)">+</text>
<text x="138.7" y="90.2">ONE RESISTOR SHOULD PUT</text>
<text x="141" y="92.4">ON TOP OF THE OTHER</text>
<text x="211.4" y="108.8" transform="rotate(-90 211.4 108.8)">+</text>
<text x="104.1" y="137.2">TWO RESISTORS PUT ON TOP OF THE OTHER</text>
<text x="105.4" y="134.6">ACCORDING TO RELAYS COIL RESISTANCE</text>
<text x="107" y="132.1">R1, R2, R3, &amp; R4 SHOULD CALCULATE</text>
<text x="310.5" y="157.1" transform="rotate(-90 310.5 157.1)">+</text>
<text x="310.5" y="169.8" transform="rotate(-90 310.5 169.8)">+</text>
<text x="310.5" y="182.5" transform="rotate(-90 310.5 182.5)">+</text>
<text x="310.5" y="197.7" transform="rotate(-90 310.5 197.7)">+</text>
</g>
</svg>
